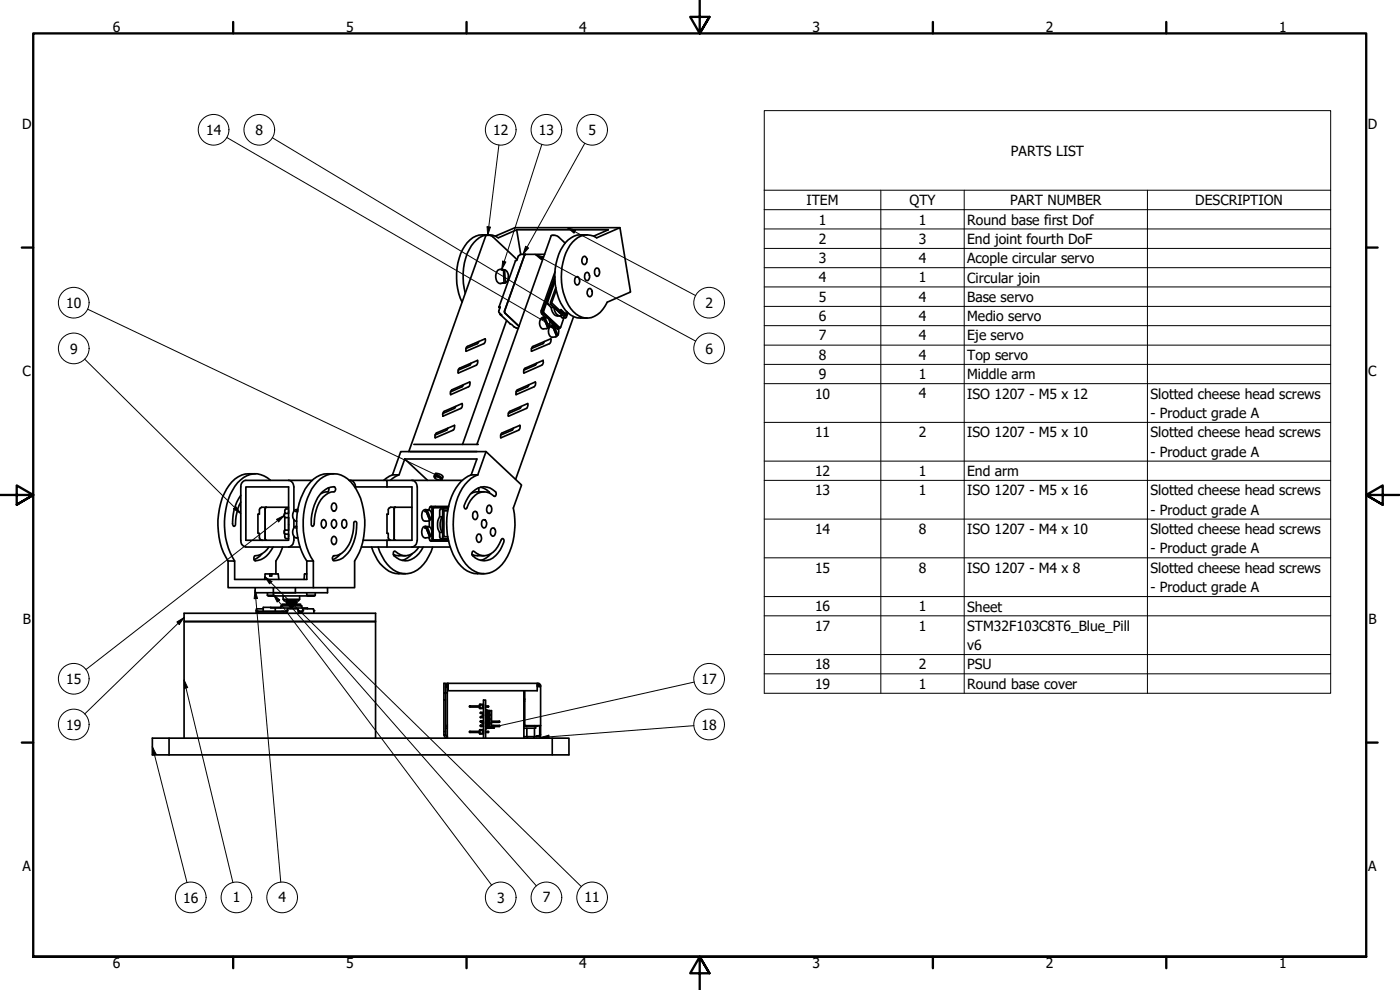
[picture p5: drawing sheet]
<svg xmlns="http://www.w3.org/2000/svg" width="420mm" height="297mm" viewBox="0 0 420 297" stroke-linecap="round" stroke-linejoin="round" font-family="sans-serif">
<!-- layer: Visible (ANSI) -->
<g fill="none" stroke="#000" stroke-width=".51">
<path d="M146.7 70.5a7.1 7.1 0 0 0-7.9 4.4 18.7 18.7 0 0 0-.1 15.8M155.1 68.9h27.5l-4.4 2M155.2 77.9l-7.3-6.9-1-.4-1.1 .1-23.1 64.8M156.3 76.3l-1.2-7.4-5.6 2.5a5.3 5.3 0 0 0-7.3 1.4 17.2 17.2 0 0 0-2.6 15.2M157.7 76.3l-.2 .1-6.1 17.1 .2 .5 4.2 3.9M163.4 76.3h-7.1l-.7 .5-.5 1.3-.4 .1-5 14M169.6 72.9l-2.3-2-.7-.3-1.2 .1-22.3 62.6M174.9 77.1l.3-.2a1.21 1.21 0 0 1 1 .9 1.21 1.21 0 0 1-.4 1.3l-.2 .3a1.25 1.25 0 0 1-1.1-.9 1.25 1.25 0 0 1 .4-1.4zM176.2 70.5a7.3 7.3 0 0 0-7.9 4.5 18 18 0 0 0 1.4 18.1 6.6 6.6 0 0 0 6.5 2.3M186.1 68.3l-7 3.1a5.3 5.3 0 0 0-7.3 1.2 17.4 17.4 0 0 0 .2 20.9 5.5 5.5 0 0 0 8.9-.7l1.3-2.1 7-3.1-3.1-19.3h-31.5l-5.9 2.6M149.7 92.2l.4-.1-.4 1.6 .9 .8-.5-.2M149.7 92.2l.3 .2"/>
<path d="M150.1 94.3l4.2 3.8M150.1 94.2v.1M151.3 84.8l-.2-3.7-.5-.2h.3a1.59 1.59 0 0 0-2.1 1.7 1.8 1.8 0 0 0 2.1 2.3M151.3 84.8l-.6 .1h.4M151.3 84.9h.3M151.4 80.9l.2 4M151.4 80.9l-.5 .1M151.4 80.9a2.3 2.3 0 0 1 .2 4M152 96.2l-13.2 37.1M154.3 98.1h.1M154.4 98.1l.6 .4h.6M163.2 95.4l-.3 .3 .5 .2 1 2.6a1.64 1.64 0 0 1-2.2-.5 2 2 0 0 1 .9-2.8 1.84 1.84 0 0 1 1.7 .9 1.84 1.84 0 0 1-.1 2"/>
<path d="M163.2 95.4l.4 .1 1.1 2.6-.4 .1zM164.7 98v.1M165 96.4l1.4 1.4M165.4 92.3l.1 .6a2.08 2.08 0 0 0 2.6 1.9M165.4 92.3h.8M165.9 97.9l-.4 .3 .6 .1 1 2.7-1.4 .2a1.91 1.91 0 0 1-1.1-1.7 1.91 1.91 0 0 1 1.1-1.8 1.75 1.75 0 0 1 1.9 .9 1.75 1.75 0 0 1-.2 2M166.2 92.3l2.5 2.3a1.76 1.76 0 0 1-2.3-1.6zM166.5 83.8l-3.4 9.7 5 4.8 1.1-2.9M166.5 83l-3.7 10.3v.5l5.2 4.7 .1-.2h-.3l-4.9-4.8 3.6-10.2M166.6 84.4l-2.3 6.5 1.1 1.4M166.6 81.6l-4.2 11.9 .2 .7 1.2 1.1M166.8 86.3l-1.6 4.4v.5l4.5 4.2 .7-1.6"/>
<path d="M166.9 87l-1.4 3.9 4.2 3.9 .5-1.2M167.5 98.5h.4M168 98.5l-.4 .2M168.1 94.8l.6 .5 1 .1M170.1 93.5l-.5 1.2M172.1 95l-17.4 48.8M172.7 83.2l.6-.2a1.4 1.4 0 0 1 .7 1.3 1.4 1.4 0 0 1-.9 1.2 1.65 1.65 0 0 1-.4-2.3zM175.7 82l.6-.3a1.36 1.36 0 0 1 .7 1.3 1.36 1.36 0 0 1-.9 1.2 1.56 1.56 0 0 1-.4-2.2zM176.5 86.8l.3-.2a1.19 1.19 0 0 1 .9 1.8l-.5 .6h-.3a1.44 1.44 0 0 1-.4-2.2zM178.7 80.7l.6-.3a1.36 1.36 0 0 1 .7 1.3 1.36 1.36 0 0 1-.9 1.2 1.59 1.59 0 0 1-.4-2.2zM135.6 117l5.4-2.4v1l-.4 .5-5.3 2.3v-1zM137.7 110.6l5.6-2.5 .1 .7-.5 .8-5.4 2.3v-.6z"/>
<path d="M139.1 115.4l-.5 .7-3.4 1.5M140 104.1l5.6-2.5v1l-.4 .5-5.3 2.3zM141.4 109l-.4 .6-3.5 1.4M143.7 102.5l-.4 .6-3.5 1.5M155.1 117.1l5.6-2.5v1l-.4 .5-5.4 2.3zM157.4 110.6l5.6-2.5 .1 .7-.5 .8-5.4 2.3v-.6zM158.7 115.4l-.4 .7-3.4 1.5M159.7 104.1l5.6-2.5v1l-.4 .5-5.4 2.3-.1-.6zM161 109l-.4 .6-3.4 1.4M163.3 102.5l-.4 .6-3.4 1.5M167.4 100.5l-.4 .1M167.4 100.5l-1-2.5-.5-.1 1.1 2.8"/>
<path d="M121.5 137.7h21.6l-1.7 4.8M121.5 137.7l6.8 6.4M123.1 135.5h20M124.2 133.3h19.3M130.8 130.1l5.6-2.5-.1 1-.3 .5-5.4 2.3zM133.1 123.6l5.6-2.5v1l-.4 .4-5.4 2.4-.1-.6zM134.4 128.4l-.4 .7-3.4 1.4M136.7 122l-.4 .5-3.4 1.6M145.9 135.5l10.6 10-2.4 6.9a20.9 20.9 0 0 1-3.4 16.9 6.6 6.6 0 0 1-10.9-.1 21.5 21.5 0 0 1-2.4-20.1 11.2 11.2 0 0 1 6-6.6zM145.9 135.5h-25.6l-2.5 7h2l1.7-4.8M150.4 130.1l5.6-2.5v1l-.4 .5-5.3 2.3zM152.8 123.6l5.6-2.5v.6l-.4 .8-5.4 2.4-.1-.6z"/>
<path d="M154.1 128.4l-.4 .7-3.5 1.4M156.4 122l-.4 .5-3.4 1.6M72.3 148.6a12.8 12.8 0 0 0-2.3 9.1l.1 .2a.59 .59 0 0 0 .6-.8l.2-2.3 .5-2.2 .9-1.9M73.8 146.1h12.8v16h-12.8zM76.6 142.2a8.2 8.2 0 0 0-8.6 4.5 22 22 0 0 0 .5 21.6M79.9 152.2l-.3 .5v8.9l.3 .5M81.2 144.1a6.5 6.5 0 0 0-9.9 .7 21.4 21.4 0 0 0-2.8 19.6l1.9 3.9M85.5 155.3h1.1v3.8h-1.1zM85.5 154v1.4M85.5 154l-.2 .5 .2 .7M85.5 158.9v1.4M85.5 159.1l-.2 .4 .2 .8"/>
<path d="M86.6 152.7l-.9 .1-.2 1.2h1.1v-.8M86.6 144.1a1.85 1.85 0 0 1 1.6 2v7.3M86.6 152.2h-8.1l-.5 .3-.1 1.8-.5 .1v5.5l.5 .1v1.6l.6 .5M88.2 155.9v2.5M89 158.2l-.2 .2 .2 .1M89 157.9a1.88 1.88 0 0 0-.7 3.2l.3 .2h.8M89.1 153.1l-.3 .4h.5M89.3 153.5v.1M89.3 153.1h-.2l.2 .4M89.4 153a1.38 1.38 0 0 0-1.6 1.7 1.35 1.35 0 0 0 1.2 1.7M93.7 144.1h-19.9a1.76 1.76 0 0 0-1.5 2v16a1.79 1.79 0 0 0 1.5 2h16.2M95.2 144.6a6.6 6.6 0 0 1 10.9 1 21.6 21.6 0 0 1 .3 22.7v8h-12.4v-8a21.7 21.7 0 0 1 .4-22.7z"/>
<path d="M96.6 156.3l.6-.4a1.44 1.44 0 0 1 0 2.5 1.51 1.51 0 0 1-.6-2.1zM96.8 147.6a4.5 4.5 0 0 1 3.7-1.5l.2 .5-.2 .9a6.1 6.1 0 0 0-5.3 4.4 16.5 16.5 0 0 0-1 5.6l-.3 .4-.4-.2a13.3 13.3 0 0 1 3.3-10.1zM98.6 146.4l.1 .3-.2 .8-2.2 .6M99.7 151.2a.62 .62 0 0 1 1.1 0 1.4 1.4 0 0 1-.6 2.2 1.44 1.44 0 0 1-.5-2.2zM99.7 156.3l.5-.4a1.39 1.39 0 0 1 .8 1.2 1.39 1.39 0 0 1-.8 1.3 1.44 1.44 0 0 1-.5-2.1zM100.2 142.2a8.3 8.3 0 0 0-8.6 4.5 22.2 22.2 0 0 0 .5 21.6M102.7 156.3l.6-.4a1.44 1.44 0 0 1 0 2.5 1.51 1.51 0 0 1-.6-2.1zM104.8 144.1h.3M105.1 144.1h11v2M105.1 144.1a1.75 1.75 0 0 1 1.6 2M106.3 156.6h.6a12.8 12.8 0 0 1-4 10.8 4.8 4.8 0 0 1-2.9 .8l-.2-.5 .2-.9a5.3 5.3 0 0 0 4.7-3.4 16.7 16.7 0 0 0 1.6-6.8zM106.7 146.1h16.9v16h-14.6"/>
<path d="M106.7 146.1v.3M116.1 144.1h22.6M117.8 142.5l-2.7 1.6M118.6 152.2l-.3 .2v9.4l.3 .3M119.8 142.5l-2.7 1.6M123.6 144.1a1.85 1.85 0 0 1 1.6 2v16a1.92 1.92 0 0 1-1.6 2M123.6 152.2h-6.4l-.6 .5-.1 1.6h-.4v5.7h.4l.1 1.6 .7 .5M127.8 153.1l-.3 .4h.5l1 2.6a1.89 1.89 0 0 1-2 0 2.09 2.09 0 0 1 .7-3.2 1.78 1.78 0 0 1 1.8 .9 1.78 1.78 0 0 1-.2 2M127.8 153.1l.5 .1 1 2.6-.4 .1zM127.8 158.1l-.3 .3 .5 .1 1 2.6a1.69 1.69 0 0 1-2 0l-.4-1.5a1.51 1.51 0 0 1 1.1-1.7 1.78 1.78 0 0 1 1.8 .9 1.78 1.78 0 0 1-.2 2M127.8 158.1l.5 .1 1 2.6-.4 .1zM128.8 156.2v1.9"/>
<path d="M129 152.2h5.6M129.3 151.9l-.4 .5-.1 .7M129.3 151.9h5.3M129.3 151.9v.3M130 152.2l-.3 .5v8.9l.3 .5M130.2 152.3l-.2 .2v9.3l.2 .2M130.3 142.9l.3-.6a1.8 1.8 0 0 1 2.3 .8l-.2 .6M130.5 143.4l-.2-.4a1.64 1.64 0 0 1 2.4 .8l-.5 .2M130.6 143.2l.8-.1 1 .8a1.39 1.39 0 0 1-1.8-.7zM130.6 151.9v.3M132 159.8l.1 1.7 2.4 .1M132 155.1a4.6 4.6 0 0 0 0 4.7"/>
<path d="M132 155.1h.8M132 159.8h.8M132.8 155.1a4.2 4.2 0 0 0 0 4.7M132.8 155.1v4.7M133.2 152.7l-.4 .5v7.9l.4 .5M134.4 153.3h-1.2v7.7h1.2M134.5 152.7l-2.4 .1-.1 .4v1.9M134.6 152.3h-4.6l-.2 .2v9.3l.2 .2h4.6M141.1 148.3a4.9 4.9 0 0 1 7.6-.7l.2 .8-.4 .6a4.3 4.3 0 0 0-6.6 .3l-.7 .9-1.2 2.4-.4 .1-.3-.4v-.7zM141.4 142.5a12.1 12.1 0 0 0-6.8 9.5 21.3 21.3 0 0 0 2.9 16.8 7.8 7.8 0 0 0 7.8 3.3M141.4 142.5h2M142.1 153.7l.6-.3a1.36 1.36 0 0 1 .7 1.3 1.36 1.36 0 0 1-.9 1.2 1.56 1.56 0 0 1-.4-2.2z"/>
<path d="M143.7 146.4v1.2M144.3 146.2l.9 .3a2.36 2.36 0 0 1 1.7 1.4M144.8 156.1a.64 .64 0 0 1 1.1 .3 1.35 1.35 0 0 1-.7 2 1.65 1.65 0 0 1-.4-2.3zM145.3 147.6a6.1 6.1 0 0 0-4 .5M146.2 147.7h.6M146.4 151.8l.2-.2a1.21 1.21 0 0 1 1.1 .9 1.21 1.21 0 0 1-.4 1.3l-.3 .2a1.25 1.25 0 0 1-1.1-.9 1.25 1.25 0 0 1 .5-1.3zM147.4 158.7l.4-.3a1.28 1.28 0 0 1 1 1.2 1.28 1.28 0 0 1-1 1.3 1.56 1.56 0 0 1-.4-2.2zM68.5 168.3v8h25.5M68.5 168.3h1.9v5.5h21.7v-5.5M76.6 176.3v1.5h12h-6.6v-1.5M78.6 166.2l-.7 .7-1.6 1M79.6 172.3l-.2 1.5"/>
<path d="M79.6 172.2l3.9 .1M79.7 172.2l-.1 .1M80.3 178.6l.2 .3 2.1-.1M80.3 178.6h1.7M80.3 177.8v.8M80.7 164.1a5.5 5.5 0 0 1-4.3 2.7l-.2 .5 .2 .9a6.1 6.1 0 0 0 5.6-4.1M81 172.2v.6h.5v-.6M82 177.8v1h10.3M83.5 172.3l.2 1.5M84.8 164.1l-.9 2.3-1.1 1.9v3.9M85 178.8v1l.3 .5h4.2l.4-.5v-1M85 179.8h4.9"/>
<path d="M85.5 160.3l.2 1.2 .9 .1M85.5 160.3h1.1v.8M88.2 160.9a2.91 2.91 0 0 1-1.1 3.1l-.5 .1M88.6 176.3v1.5h9.7v-1.5M91.4 172.3l-.2 1.5M92.1 178.6l.2 .3h2.1l.2-.3M92.1 172.2l-.7 .1M92.1 168.3h1.9M92.1 177.8v.8M92.1 178.6h2.5M94.6 177.8v.8M99.7 161.3l.5-.4a1.34 1.34 0 0 1 .8 1.2 1.34 1.34 0 0 1-.8 1.3 1.39 1.39 0 0 1-.5-2.1z"/>
<path d="M102.2 166.2l-2.3 1.7M111.5 164.1l.5 1.4a10.1 10.1 0 0 0 6.7 6.6h3M113.5 164.1a11.1 11.1 0 0 0 6.6 7.8 7.2 7.2 0 0 0 7.9-3.7l1.3-2.6 .6-1.5M116.1 162.1v2h-7.6M116.1 164.1h19M118 166.4l.9 .3h2.8M123.7 166.2a6.3 6.3 0 0 1-3 1.9M125.7 164.1a4.4 4.4 0 0 1-7.2 1.2 .92 .92 0 0 0-.3 1.4 4.8 4.8 0 0 0 7.5-.6l1.3-2M128.8 161.2l.2 .9 .3 .3h5.3M129 162.1h5.6M141.7 166.4l.8 .3h2.8M141.9 165.4l.2-.1a4.4 4.4 0 0 0 7.3-1.2l1.2-2.4 .3-.1 .4 .4a7.8 7.8 0 0 1-5.1 6.1 4.3 4.3 0 0 1-4.6-1.9z"/>
<path d="M143.5 160.3h.3a1.36 1.36 0 0 1 .7 1.3 1.36 1.36 0 0 1-.9 1.1 1.57 1.57 0 0 1-.1-2.4zM147.3 166.2a6.1 6.1 0 0 1-3 1.9M55.2 184h57.5v2.5h-57.5zM79 182.7h-2l-.2 1.3M81.2 182.2v.2h11.1v.3M82.6 182.4v1M84.3 182.2h-5.3v1.2M84.3 182.4v-.6h6.3v.6M84.6 181.8v-.5h5.6v.5M86 180.3v.4M86 180.7l.2 .1zM86.1 180.8v.5"/>
<path d="M86.1 183.6h-8.8v.4M86.2 180.7l.2 .1zM86.2 183.4h-8.7v.2M86.2 180.3v.4M86.2 180.8h.1M86.4 180.7l.2 .1zM86.4 180.3v.5M86.4 180.8h.1M86.6 180.8h.1M86.6 180.3v.5M86.7 180.7l.1 .1zM86.7 180.3v.4"/>
<path d="M86.8 180.8h.1M86.9 180.3v.5M87 180.7l.1 .1zM87 180.3v.4M87.1 180.3v.5M87.1 180.8h.1M87.2 180.3v.5M87.3 180.7l.1 .1zM87.3 180.3v.4M87.4 180.3v.5M87.4 180.8h.2M87.5 180.3v.5"/>
<path d="M87.6 180.7l.2 .1zM87.6 180.3v.4M87.8 180.3v.5M87.8 180.8h.1M88 180.7l-.1 .1zM88 180.3v.4M88.1 180.3v.5M88.1 180.8h.1M88.1 180.8l.2-.1zM88.3 180.7v-.4v.5M88.3 180.3v.5M88.3 180.8h.1"/>
<path d="M88.4 180.8l.2-.1zM88.5 180.7v.1M88.5 180.8h.1M88.6 180.8l.2-.1zM88.6 180.3v.4M88.8 180.3v.4M88.8 180.8v.5M88.8 180.7l-.1 .1zM88.9 180.3l-.1 .5M89.5 183.2l-.2-.5h-3l-.2 1.3M89.5 183.2h.1M89.5 183.4h1.3"/>
<path d="M89.5 183.6h1.2M89.5 183.2l.1 .8M90.7 184l.3-1.3h3l.2 1.3M133.2 210v10.5M133.2 208v2M133.7 208v-3h-.5v3h.5v2h-.5M133.7 210v9.5h-.5M133.7 219.5v1h-.5M133.7 218.5h.5M133.7 217.9h.5M133.7 207.9h.5M134 205.5v.7h-.3"/>
<path d="M134.2 205h27.3M134.3 205.3l-.3 .2M134.3 205l-.5 .5M134.5 205.5h-.3v16M134.5 205.3h-.3v.2M134.5 205v.5M141 219.4v.4l-.2-.3 3.1-.1M141 211.8v.3h-.2l.2-.3h2.9M141 219.8h2.9M141 212.1h2.9M143.9 211.5v1M143.9 219.1v1"/>
<path d="M144 218.9l-.1 .2 .1-.2h1.1M144 211.3l-.1 .2 .1-.2h1.1M144 212.6h1.1M144.2 217.9h.1M144.2 216.6h.1M144.3 217.9v-.4v.4h.8M144.3 216.6v-.3v.3h.8M144.3 215.3v-.3v.3h.8M144.3 214v-.3v.3h.8M144.3 217.5h.8M144.3 216.3h.8M144.3 215h.8"/>
<path d="M144.3 213.7h.8M144.3 218h.8M144.3 216.7h.8M144.8 219.4h.3M144.8 219.8h.3M144.8 211.8h.3M144.8 212.1h.3M145.1 219.1h-1.1v1.1l-.1-.1h1.2M145.1 219.3h-.3v.6h.3M145.1 211.5h-1.1v1.1l-.1-.1h1.2M145.1 211.6h-.3v.7h.3M145.1 214.5h-.3v.2h.3"/>
<path d="M145.1 216.9h-.3v.2h.3M145.7 213h.3v.2h1.5v5.2h-1.5v.2h-.3M145.7 214.5h.2M145.7 213.4l.2-.2h1l.1 .2-.1 4.9M145.7 216.9l.2 .1M145.7 215.6l.2 .2M145.7 214.4l.2 .1M145.7 219.4h.8M145.7 219.8h.8M145.7 211.8h.8M145.7 212.1h.8M145.9 217h-.2"/>
<path d="M145.9 214.5v.1M145.9 215.7v.2M145.9 217h1M145.9 215.8h1M145.9 214.5h1M145.9 217l-.2 .2M145.9 215.8l-.2 .1M145.9 214.5l-.2 .2M146 213l.2 .2M146 218.4h.9M146 213.2v5.1M146.2 217.9h.4z"/>
<path d="M146.2 217.5h.4l-.3 .1M146.2 216.3h.4h-.3M146.2 215.3h.4zM146.2 215h.4l-.3 .1M146.2 213.7h.4l-.3 .1M146.3 217.8l-.1-.3v.4M146.3 216.5l.3 .1zM146.3 216.5l-.1-.2v.3M146.3 215.3l-.1-.3v.3M146.3 214h.3zM146.3 214l-.1-.3v.3M146.5 219.4l.2 .1-.2 .3z"/>
<path d="M146.5 211.8l.2 .1-.2 .2zM146.6 213.7v.3M146.6 215v.3M146.6 216.3v.3M146.6 217.5v.4M146.7 213.2v1.3h-.8M146.9 217h-.2v1.3l-1-.1M146.9 215.8h-.2v1.2h-.8M146.9 214.5h-.2v1.3h-.8M146.9 218.4h.1M146.9 217l.1 .2M146.9 215.8l.1 .1"/>
<path d="M146.9 214.5l.1 .2M147 216.9l-.1 .1M147 215.6l-.1 .2M147 214.4l-.1 .1M147.5 217.7h2.4M147.5 216.4h2.4M149.9 217.7v.3h-2.4M149.9 217.7v.3M149.9 216.4v.3h-2.4M149.9 216.4v.3M157.2 207.2v13.8M157.2 217.9h3.6v.6h-3.6"/>
<path d="M157.2 209.7h.3M157.2 209.9h.3M157.2 210.4h.3M157.5 207.2v10.5h4.7M157.7 217.7v.2M158 217.7v.2M158.1 218.5v2.5M160.4 218.5v2.5M160.5 217.7v.2M161.2 206h1v11.7M161.2 205v2.2h-26.7v-1.7M161.2 205.7h.8"/>
<path d="M161.2 205.3h.3v.4M161.5 217.7l-.7 .2M161.5 205.3l.5 .5M161.5 205l.5 .2 .2 .8M162 217.7v2.8l-.2 .2M162 205.7v.3M162.2 217.7v2.8l-.4 .5M45.7 221.5h5v5h-5zM50.7 226.5h115v-5h5.1v5h-5.1M50.7 221.5h115M55.2 221.5v-35h57.5v35M133.3 220.5a.98 .98 0 0 0 1 1"/>
<path d="M133.8 220.5l.5 .5M144 220.2h1.1M145.1 221.5v-11.5h.6v11.5M157.2 221v.5M157.2 221h1M158.2 221.5v-.5h2.1v.5M160.3 221h1.9v.5M161.7 220.8h-.7v.2"/>
</g>
<g fill="#000">
<circle cx="149.7" cy="92.2" r=".25"/>
<circle cx="150.1" cy="94.3" r=".25"/>
<circle cx="78.5" cy="162.1" r=".25"/>
<circle cx="76.9" cy="183.2" r=".25"/>
<circle cx="86.1" cy="180.8" r=".25"/>
<circle cx="86.2" cy="180.8" r=".25"/>
<circle cx="86.2" cy="183.2" r=".25"/>
<circle cx="86.4" cy="180.8" r=".25"/>
<circle cx="86.6" cy="180.8" r=".25"/>
<circle cx="86.8" cy="180.8" r=".25"/>
<circle cx="86.9" cy="180.8" r=".25"/>
<circle cx="87.1" cy="180.8" r=".25"/>
<circle cx="87.4" cy="180.8" r=".25"/>
<circle cx="87.8" cy="180.8" r=".25"/>
<circle cx="88.1" cy="180.8" r=".25"/>
<circle cx="88.3" cy="180.8" r=".25"/>
<circle cx="88.4" cy="180.8" r=".25"/>
<circle cx="88.6" cy="180.8" r=".25"/>
<circle cx="88.7" cy="180.8" r=".25"/>
<circle cx="88.8" cy="180.8" r=".25"/>
<circle cx="90.8" cy="183.2" r=".25"/>
<circle cx="94.2" cy="183.2" r=".25"/>
</g>
<!-- layer: Symbol (ANSI) -->
<g fill="none" stroke="#000" stroke-width=".3">
<path d="M68.1 41.3l99.5 57.6M81.7 41.3l88.5 53.2M149.7 43.5l-3.3 27.1M162.6 43.3l-12 37.6M175.5 43l-18.5 33.3M229.4 57.1v-23.9h170v23.9M229.4 57.1h170v5.8M229.4 57.1v150.9h170v-145.1M264.4 57.1v150.9M289.4 57.1v150.9M344.4 57.1v150.9M146.2 68.1h1l-.8 2.5z"/>
<path d="M150.9 78.3l.9 .3-1.2 2.3zM157.7 73.9l.9 .5-1.6 1.9zM160.5 76.3l2.5 .8-.5 .9zM160.5 76.3l48.3 26M170.3 68.3l2.4 .8-.4 .9zM170.3 68.3l38.5 20.4M229.4 62.9h170M229.4 68.7h170M229.4 74.5h170M26.3 92.8l106.5 50.6M165.7 97.2l1.9 1.7-2.4-.8zM168.3 92.8l1.9 1.7-2.4-.9z"/>
<path d="M229.4 80.3h170M229.4 86.1h170M229.4 91.9h170M229.4 97.7h170M25.4 107.7l46.9 46.4M229.4 103.6h170M229.4 109.3h170M229.4 115.1h170M229.4 126.7h170M229.4 138.4h170M70.1 152.7l.7-.7 1.5 2.1zM83 155.8l2.3-1.1-1.7 1.9z"/>
<path d="M85.3 154.7l-59.5 46.2M130.7 141.9l2.1 1.5-2.5-.6zM229.4 144.1h170M229.4 155.8h170M76.6 177.1l.7 2.5h-1zM76.6 177.1l7.7 87.6M79.5 173.1l2.1 1.4-.7 .7zM79.5 173.1l7.1 7M82 178.4l1.9 1.6-.7 .6zM82 178.4l65.6 87.2M229.4 167.4h170M229.4 179h170"/>
<path d="M53.1 186.6l2.1-1.3-1.4 2.1zM55.2 185.3l-29.8 28.9M86 180.5l2 1.5-.8 .7zM86 180.5l75 85.3M88.3 181.7l86.2 84.4M229.4 184.8h170M229.4 196.4h170M55.2 204l1.1 2.3-1 .3zM55.2 204l14.7 60.8M145.9 218.6l2.3-1 .2 1zM208.3 217.7l-46.1 3.6M208.3 204.6l-62.4 14"/>
<path d="M229.4 202.2h170M45.7 224l1.2 2.3-1 .3zM45.7 224l10.4 40.8M162.2 221.3l2.5-.7 .1 .9z"/>
<circle cx="64.1" cy="38.9" r="4.6"/>
<circle cx="77.8" cy="38.9" r="4.6"/>
<circle cx="150.3" cy="38.9" r="4.6"/>
<circle cx="164" cy="38.9" r="4.6"/>
<circle cx="177.7" cy="38.9" r="4.6"/>
<circle cx="22.1" cy="90.8" r="4.6"/>
<circle cx="212.8" cy="90.8" r="4.6"/>
<circle cx="22.1" cy="104.5" r="4.6"/>
<circle cx="212.8" cy="104.5" r="4.6"/>
<circle cx="22.1" cy="217.4" r="4.6"/>
<circle cx="22.1" cy="203.7" r="4.6"/>
<circle cx="212.8" cy="217.4" r="4.6"/>
<circle cx="212.8" cy="203.7" r="4.6"/>
<circle cx="57.2" cy="269.3" r="4.6"/>
<circle cx="71" cy="269.3" r="4.6"/>
<circle cx="84.7" cy="269.3" r="4.6"/>
<circle cx="150.3" cy="269.3" r="4.6"/>
<circle cx="164" cy="269.3" r="4.6"/>
<circle cx="177.7" cy="269.3" r="4.6"/>
</g>
<!-- layer: Border (ANSI) -->
<g fill="none" stroke="#000" stroke-width=".7">
<path d="M70 6.6v3.4M140 6.6v3.4M210 0v10l-2.9-4.9h5.8l-2.9 4.9 2.9-4.9M280 6.6v3.4M350 6.6v3.4M6.5 74.3h3.5M410 74.3h3.4M0 148.5h10l-5-2.8v5.7l5-2.9-5 2.9M420 148.5h-10l5-2.8v5.7l-5-2.9 5 2.9M6.5 222.8h3.5M410 222.8h3.4M10 287.1v-277.1h400v277.1h-400h400"/>
<path d="M70 287.1v3.4M140 287.1v3.4M212.9 292l-2.9-4.9 2.9 4.9h-5.8l2.9-4.9v9.9M280 287.1v3.4M350 287.1v3.4"/>
</g>
<!-- layer: Symbol (ANSI) -->
<g fill="#000">
<path d="M146.2 68.1h1l-.8 2.5z" fill-rule="evenodd"/>
<path d="M150.9 78.3l.9 .3-1.2 2.3z" fill-rule="evenodd"/>
<path d="M157.7 73.9l.9 .5-1.6 1.9z" fill-rule="evenodd"/>
<path d="M160.5 76.3l2.5 .8-.5 .9z" fill-rule="evenodd"/>
<path d="M170.3 68.3l2.4 .8-.4 .9z" fill-rule="evenodd"/>
<path d="M165.7 97.2l1.9 1.7-2.4-.8z" fill-rule="evenodd"/>
<path d="M168.3 92.8l1.9 1.7-2.4-.9z" fill-rule="evenodd"/>
<path d="M70.1 152.7l.7-.7 1.5 2.1z" fill-rule="evenodd"/>
<path d="M83 155.8l2.3-1.1-1.7 1.9z" fill-rule="evenodd"/>
<path d="M130.7 141.9l2.1 1.5-2.5-.6z" fill-rule="evenodd"/>
<path d="M76.6 177.1l.7 2.5h-1z" fill-rule="evenodd"/>
<path d="M79.5 173.1l2.1 1.4-.7 .7z" fill-rule="evenodd"/>
<path d="M53.1 186.6l2.1-1.3-1.4 2.1z" fill-rule="evenodd"/>
<path d="M82 178.4l1.9 1.6-.7 .6z" fill-rule="evenodd"/>
<path d="M86 180.5l2 1.5-.8 .7z" fill-rule="evenodd"/>
<path d="M55.2 204l1.1 2.3-1 .3z" fill-rule="evenodd"/>
<path d="M145.9 218.6l2.3-1 .2 1z" fill-rule="evenodd"/>
<path d="M45.7 224l1.2 2.3-1 .3z" fill-rule="evenodd"/>
<path d="M162.2 221.3l2.5-.7 .1 .9z" fill-rule="evenodd"/>
</g>
<g font-size="4.2">
<text x="33.8" y="9.6">6</text>
<text x="103.9" y="9.6">5</text>
<text x="173.9" y="9.6">4</text>
<text x="243.8" y="9.6">3</text>
<text x="313.9" y="9.6">2</text>
<text x="383.9" y="9.6">1</text>
<text x="6.7" y="38.7">D</text>
<text x="61.8" y="40.5">14</text>
<text x="76.7" y="40.5">8</text>
<text x="148" y="40.5">12</text>
<text x="161.7" y="40.5">13</text>
<text x="176.6" y="40.5">5</text>
<text x="410.5" y="38.7">D</text>
<text x="303.4" y="46.7">PARTS LIST</text>
<text x="242.1" y="61.5">ITEM</text>
<text x="272.9" y="61.6">QTY</text>
<text x="303.1" y="61.5">PART NUMBER</text>
<text x="358.7" y="61.6">DESCRIPTION</text>
<text x="245.7" y="67.4">1</text>
<text x="275.7" y="67.4">1</text>
<text x="290.3" y="67.4">Round base first Dof</text>
<text x="245.7" y="73.1">2</text>
<text x="275.7" y="73.1">3</text>
<text x="290.3" y="73.2">End joint fourth DoF</text>
<text x="245.7" y="79">3</text>
<text x="275.7" y="78.9">4</text>
<text x="290.3" y="79">Acople circular servo</text>
<text x="245.7" y="84.8">4</text>
<text x="275.7" y="84.8">1</text>
<text x="290.3" y="84.8">Circular join</text>
<text x="19.9" y="92.4">10</text>
<text x="211.7" y="92.4">2</text>
<text x="245.7" y="90.5">5</text>
<text x="275.7" y="90.5">4</text>
<text x="290.3" y="90.5">Base servo</text>
<text x="245.7" y="96.4">6</text>
<text x="275.7" y="96.4">4</text>
<text x="290.3" y="96.4">Medio servo</text>
<text x="21" y="106.1">9</text>
<text x="211.7" y="106.1">6</text>
<text x="245.7" y="102.2">7</text>
<text x="245.7" y="108">8</text>
<text x="275.7" y="102.2">4</text>
<text x="275.7" y="107.9">4</text>
<text x="290.3" y="102.2">Eje servo</text>
<text x="290.3" y="107.9">Top servo</text>
<text x="6.8" y="113">C</text>
<text x="245.7" y="113.8">9</text>
<text x="275.7" y="113.8">1</text>
<text x="290.3" y="113.8">Middle arm</text>
<text x="410.7" y="113">C</text>
<text x="244.6" y="119.6">10</text>
<text x="275.7" y="119.6">4</text>
<text x="290.3" y="119.6">ISO 1207 - M5 x 12</text>
<text x="345.2" y="119.6">Slotted cheese head screws</text>
<text x="345.2" y="125.5">- Product grade A</text>
<text x="244.6" y="131.2">11</text>
<text x="275.7" y="131.2">2</text>
<text x="290.3" y="131.2">ISO 1207 - M5 x 10</text>
<text x="345.2" y="131.2">Slotted cheese head screws</text>
<text x="345.2" y="137">- Product grade A</text>
<text x="244.6" y="142.8">12</text>
<text x="275.7" y="142.8">1</text>
<text x="290.3" y="142.9">End arm</text>
<text x="244.6" y="148.6">13</text>
<text x="275.7" y="148.6">1</text>
<text x="290.3" y="148.6">ISO 1207 - M5 x 16</text>
<text x="345.2" y="148.6">Slotted cheese head screws</text>
<text x="345.2" y="154.5">- Product grade A</text>
<text x="244.6" y="160.2">14</text>
<text x="275.7" y="160.3">8</text>
<text x="290.3" y="160.2">ISO 1207 - M4 x 10</text>
<text x="345.2" y="160.3">Slotted cheese head screws</text>
<text x="345.2" y="166">- Product grade A</text>
<text x="244.6" y="171.8">15</text>
<text x="275.7" y="171.8">8</text>
<text x="290.3" y="171.8">ISO 1207 - M4 x 8</text>
<text x="345.2" y="171.9">Slotted cheese head screws</text>
<text x="345.2" y="177.7">- Product grade A</text>
<text x="244.6" y="183.4">16</text>
<text x="275.7" y="183.4">1</text>
<text x="290.3" y="183.5">Sheet</text>
<text x="6.9" y="187.2">B</text>
<text x="244.6" y="189.2">17</text>
<text x="275.7" y="189.2">1</text>
<text x="290.3" y="189.3">STM32F103C8T6_Blue_Pill</text>
<text x="410.7" y="187.2">B</text>
<text x="290.3" y="195.1">v6</text>
<text x="244.6" y="200.8">18</text>
<text x="275.7" y="200.8">2</text>
<text x="290.3" y="200.8">PSU</text>
<text x="19.9" y="205.2">15</text>
<text x="210.6" y="205.2">17</text>
<text x="244.6" y="206.7">19</text>
<text x="275.7" y="206.6">1</text>
<text x="290.3" y="206.7">Round base cover</text>
<text x="19.9" y="218.9">19</text>
<text x="210.6" y="218.9">18</text>
<text x="6.8" y="261.4">A</text>
<text x="410.7" y="261.4">A</text>
<text x="55" y="270.8">16</text>
<text x="69.8" y="270.7">1</text>
<text x="83.6" y="270.7">4</text>
<text x="149.2" y="270.8">3</text>
<text x="162.9" y="270.7">7</text>
<text x="175.5" y="270.7">11</text>
<text x="33.8" y="290.5">6</text>
<text x="103.9" y="290.5">5</text>
<text x="173.9" y="290.5">4</text>
<text x="243.8" y="290.5">3</text>
<text x="313.9" y="290.5">2</text>
<text x="383.9" y="290.5">1</text>
</g>
</svg>
